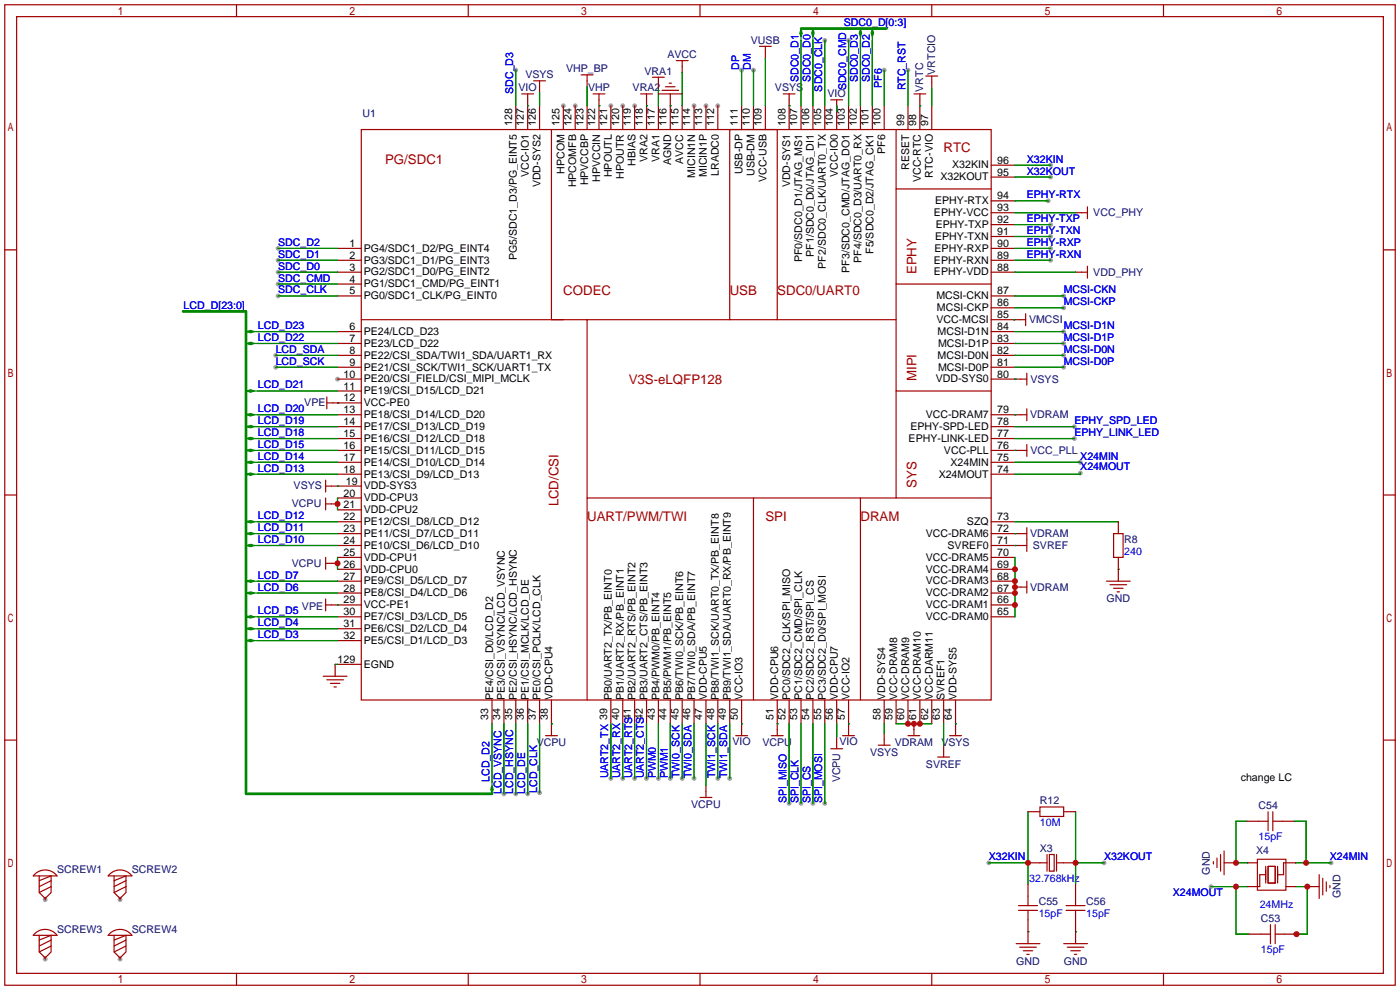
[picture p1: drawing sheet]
<svg xmlns="http://www.w3.org/2000/svg" width="299mm" height="212mm" viewBox="0 0 299 212" stroke-linecap="round" stroke-linejoin="round" font-family="sans-serif">
<g fill="#999">
<circle cx="120.4" cy="22.6" r=".51"/>
<circle cx="122.9" cy="22.6" r=".51"/>
<circle cx="130.6" cy="22.6" r=".51"/>
<circle cx="133.1" cy="22.6" r=".51"/>
<circle cx="135.6" cy="22.6" r=".51"/>
<circle cx="148.3" cy="22.6" r=".51"/>
<circle cx="150.9" cy="22.6" r=".51"/>
<circle cx="153.4" cy="22.6" r=".51"/>
<circle cx="72.1" cy="81" r=".51"/>
<circle cx="9.7" cy="192.3" r=".51"/>
<circle cx="25.7" cy="192.3" r=".51"/>
<circle cx="9.7" cy="205" r=".51"/>
<circle cx="25.7" cy="205" r=".51"/>
<circle cx="284.5" cy="184.4" r=".51"/>
<circle cx="276.9" cy="199.6" r=".51"/>
<circle cx="258.8" cy="189.5" r=".51"/>
<circle cx="230.9" cy="98.8" r=".51"/>
<circle cx="230.9" cy="101.1" r=".51"/>
<circle cx="211.3" cy="184.4" r=".51"/>
<circle cx="236" cy="184.4" r=".51"/>
<circle cx="224.5" cy="35.3" r=".51"/>
<circle cx="224.5" cy="37.8" r=".51"/>
<circle cx="181.4" cy="8.6" r=".51"/>
<circle cx="176.3" cy="8.6" r=".51"/>
<circle cx="227.3" cy="63.2" r=".51"/>
<circle cx="227.3" cy="65.8" r=".51"/>
<circle cx="227.3" cy="70.9" r=".51"/>
<circle cx="227.3" cy="73.4" r=".51"/>
<circle cx="227.3" cy="75.9" r=".51"/>
<circle cx="227.3" cy="78.5" r=".51"/>
<circle cx="107.7" cy="169.7" r=".51"/>
<circle cx="110.2" cy="169.7" r=".51"/>
<circle cx="112.8" cy="169.7" r=".51"/>
<circle cx="115.3" cy="169.4" r=".51"/>
<circle cx="58.9" cy="75.9" r=".51"/>
<circle cx="58.9" cy="78.5" r=".51"/>
<circle cx="224.5" cy="55.6" r=".51"/>
<circle cx="224.5" cy="53.1" r=".51"/>
<circle cx="224.5" cy="50.5" r=".51"/>
<circle cx="224.5" cy="48" r=".51"/>
<circle cx="224" cy="42.9" r=".51"/>
<circle cx="229.6" cy="91.2" r=".51"/>
<circle cx="229.6" cy="93.7" r=".51"/>
<circle cx="161" cy="15" r=".51"/>
<circle cx="158.5" cy="15" r=".51"/>
<circle cx="130.6" cy="166.4" r=".51"/>
<circle cx="133.1" cy="166.4" r=".51"/>
<circle cx="135.6" cy="166.4" r=".51"/>
<circle cx="138.2" cy="166.4" r=".51"/>
<circle cx="140.7" cy="166.4" r=".51"/>
<circle cx="143.3" cy="166.4" r=".51"/>
<circle cx="145.8" cy="166.4" r=".51"/>
<circle cx="148.3" cy="166.4" r=".51"/>
<circle cx="153.4" cy="166.4" r=".51"/>
<circle cx="156" cy="166.4" r=".51"/>
<circle cx="176.3" cy="171.7" r=".51"/>
<circle cx="173.7" cy="171.7" r=".51"/>
<circle cx="171.2" cy="171.7" r=".51"/>
<circle cx="168.7" cy="171.7" r=".51"/>
<circle cx="59.4" cy="60.7" r=".51"/>
<circle cx="59.4" cy="58.2" r=".51"/>
<circle cx="59.4" cy="55.6" r=".51"/>
<circle cx="59.4" cy="53.1" r=".51"/>
<circle cx="59.4" cy="63.2" r=".51"/>
<circle cx="110.2" cy="15" r=".51"/>
<circle cx="189" cy="15" r=".51"/>
<circle cx="194.1" cy="15" r=".51"/>
</g>
<g fill="none" stroke="#a10000" stroke-width=".25">
<path d="M1 1h297.2v209.6h-297.2zM3.6 3.6h292.1v204.4h-292.1zM50.5 1v2.6M100.1 1v2.6M114 17.3h2.6M115.3 17.3v2.5M124.2 16h2.5M125.5 16v2.5M139.4 16.5h2.6M140.7 16.5v2.6M141.5 19.3h3.5M142.2 18.5h2.1"/>
<path d="M143 17.8h.5M144.5 13h2.6M145.8 13v2.5M149.6 1v2.6M162.3 9.9h2.5M163.6 9.9v2.5M197.9 16.3h2.5M199.1 1v2.6M199.1 16.3v2.5M248.7 1v2.6M77.2 27.7h134.6v121.9h-134.6zM110.2 22.6v5.1"/>
<path d="M111.5 20.1h2.5M112.8 20.1v7.6M115.3 22.6v5.1M117.9 27.7v40.6h2.5M120.4 22.6v5.1M122.9 22.6v5.1M125.5 22.6v5.1M126.7 20.1h2.6M128 20.1v7.6M130.6 22.6v5.1M133.1 22.6v5.1M135.6 22.6v5.1"/>
<path d="M136.9 20.1h2.5M138.2 20.1v7.6M140.7 22.6v5.1M140.7 20.1h5.1M143.3 20.1v7.6M145.8 22.6v5.1M148.3 22.6v5.1M150.9 22.6v5.1M153.4 22.6v5.1M158.5 22.6v5.1M161 22.6v5.1M163.6 22.6v5.1"/>
<path d="M167.4 20.1h2.5M168.7 20.1v7.6M171.2 22.6v5.1M173.7 22.6v5.1M176.3 22.6v5.1M177.5 21.3h2.6M178.8 21.3v6.4M181.4 22.6v5.1M183.9 22.6v5.1M186.4 22.6v5.1M189 22.6v5.1M191.5 27.7v12.7h20.3"/>
<path d="M194.1 22.6v5.1M195.3 20.1h2.6M196.6 20.1v7.6M199.1 22.6v5.1M211.8 35.3h5.1M211.8 37.8h5.1M1 53.4h2.6M72.1 53.1h5.1M72.1 55.6h5.1M72.1 58.2h5.1M191.5 40.4v20.3h20.3M211.8 42.9h5.1"/>
<path d="M211.8 45.5h5.1M211.8 48h5.1M211.8 50.5h5.1M211.8 53.1h5.1M211.8 55.6h5.1M211.8 58.2h5.1M229.9 45.5h2.5M229.9 58.2h2.5M232.4 44.2v2.5M232.4 56.9v2.5M295.7 53.4h2.5M72.1 63.2h5.1"/>
<path d="M72.1 70.9h5.1M72.1 73.4h5.1M72.1 75.9h5.1M72.1 78.5h5.1M72.1 60.7h5.1M77.2 68.3h48.3v38.1M125.5 68.3h30.5v-40.6h10.1v40.6h-10.1M166.1 68.3h25.4M191.5 60.7v22.9h20.3M211.8 68.3h7.4M211.8 63.2h5.1M211.8 65.8h5.1"/>
<path d="M211.8 70.9h5.1M211.8 73.4h5.1M211.8 75.9h5.1M211.8 78.5h5.1M219.2 67.1v2.5M219.5 79.8v2.5M69.8 86.1h7.4M69.8 84.8v2.6M72.1 81h5.1M72.1 88.6h5.1M72.1 91.2h5.1M72.1 93.7h5.1"/>
<path d="M72.1 96.3h5.1M72.1 98.8h5.1M72.1 83.6h5.1M191.5 83.6v22.8h20.3M211.8 81h7.7M211.8 88.6h7.7M211.8 91.2h5.1M211.8 93.7h5.1M211.8 96.3h7.7M211.8 98.8h5.1M219.5 87.4v2.5M219.5 95v2.5"/>
<path d="M1 105.8h2.6M69.6 103.9h7.6M69.6 102.6v2.6M69.6 106.4v2.6M69.6 119.1v2.6M69.6 107.7h2.5M72.1 101.3h5.1M72.1 111.5h5.1M72.1 114h5.1M72.1 116.6h5.1M72.1 119.1h5.1M72.1 109h5.1"/>
<path d="M72.1 106.4h5.1M161 106.4h-35.5v43.2M183.9 106.4h-22.9v43.2M191.5 106.4h-7.6v43.2M211.8 101.3h5.1M211.8 111.5h5.1M211.8 114h7.7M211.8 116.6h7.7M211.8 119.1h5.1M219.5 112.8v5.1M238 114h2v5.1h-2zM239 111.5v2.5"/>
<path d="M239 119.1v5.1M295.7 105.8h2.5M69.6 129.3h7.6M69.6 128v2.6M69.6 120.4h2.5M72.1 121.7h5.1M72.1 124.2h5.1M72.1 126.7h5.1M72.1 131.8h5.1M72.1 136.9h5.1M72.1 134.4h5.1M211.8 121.7h5.1"/>
<path d="M211.8 124.2h5.1M211.8 126.7h5.1M211.8 129.3h5.1M211.8 131.8h5.1M216.9 125.5h2.6M219.5 124.2v2.5M236.5 124.2h5.1M237.2 125h3.6M238 125.7h2M238.8 126.5h.5M1 158.2h2.6M69.1 144.5h5.1"/>
<path d="M69.8 145.3h3.6M70.6 146.1h2M71.4 146.8h.5M71.6 142v2.5M72.1 142h5.1M105.2 149.6v5.1M107.7 149.6v5.1M110.2 149.6v5.1M112.8 149.6v5.1M115.3 149.6v5.1M116.6 157.2h2.5M117.9 149.6v7.6"/>
<path d="M130.6 149.6v5.1M133.1 149.6v5.1M135.6 149.6v5.1M138.2 149.6v5.1M140.7 149.6v5.1M143.3 149.6v5.1M145.8 149.6v5.1M148.3 149.6v5.1M150.9 149.6v5.1M153.4 149.6v5.1M156 149.6v5.1M157.2 157.2h2.6"/>
<path d="M158.5 149.6v7.6M164.8 157.2h2.6M166.1 149.6v7.6M168.7 149.6v5.1M171.2 149.6v5.1M173.7 149.6v5.1M176.3 149.6v5.1M178.8 149.6v5.1M178.8 157.5v2.5M180.1 157.2h2.5M181.4 149.6v7.6M187.7 159.3h2.5"/>
<path d="M189 149.6v5.1M189 156.7v2.6M191.5 149.6v5.1M194.1 149.6v5.1M194.1 157.2h2.5M195.3 154.7v2.5M196.6 149.6v5.1M199.1 149.6v5.1M201.7 149.6v5.1M201.7 159.3v2.5M202.9 157.2h2.6M204.2 149.6v7.6"/>
<path d="M295.7 158.2h2.5M149.6 170.4h2.5M150.9 167.9v2.5M177.5 160h2.6M200.4 161.8h2.5M219.7 173.5h2.5M222.2 172.5h5.1v2h-5.1zM227.3 173.5h2.6M266.4 175.5h4.6M271 173.5v4M272 175.5h4.6M272 173.5v4"/>
<path d="M7.5 186.7a3.2 3.2 0 0 1 4.7 .5h-5.1zM7.5 199.4a3.2 3.2 0 0 1 4.7 .5h-5.1zM8.4 187.2v3.6l1.3 1.2 1.2-1.2v-3.6l-2.5 1M8.4 199.9v3.6l1.3 1.2 1.2-1.2v-3.6l-2.5 1M9.7 191.8v.5M10.9 188.2l-2.5 1.3M10.9 189.5l-2.5 1.3M23.5 186.7a3.2 3.2 0 0 1 4.7 .5h-5.1zM23.5 199.4a3.2 3.2 0 0 1 4.7 .5h-5.1zM24.4 187.2v3.6l1.3 1.2 1.2-1.2v-3.6l-2.5 1M24.4 199.9v3.6l1.3 1.2 1.2-1.2v-3.6l-2.5 1M25.7 191.8v.5"/>
<path d="M26.9 188.2l-2.5 1.3M26.9 189.5l-2.5 1.3M217.7 193.5h4M217.7 194.6h4M219.7 184.4h4.1M219.7 189v4.5M219.7 194.6v7.1M223.8 182.6v3.6M224.3 182.6h1v3.6h-1zM225.8 184.4h4.1M225.8 182.6v3.6M227.8 193.5h4.1"/>
<path d="M227.8 194.6h4.1M229.9 189v4.5M229.9 194.6v7.1M259.3 184.2v.5M260.1 183.4v2M260.9 182.6v3.6M261.6 184.4h2.6M261.6 181.9v5M266.7 184.4h2M267 199.6h4.5M268.7 183.6h6.1v6.6h-6.1zM270.5 186.9h-1.3v2.6h-2.5"/>
<path d="M270.5 185.2v3.5M271 185.2h1.5v3.5h-1.5zM271.5 197.6v4.1M272.5 199.6h4.6M272.5 197.6v4.1M273 185.2v3.5M274.8 189.5h2.1M276.9 184.4h-2.6v2.5h-1.3M279.4 189.5h2.5M281.9 186.9v5.1M282.7 187.7v3.6M283.5 188.5v2"/>
<path d="M284.2 189.2v.5M9.7 204.5v.5M10.9 200.9l-2.5 1.3M10.9 202.2l-2.5 1.3M25.7 204.5v.5M26.9 200.9l-2.5 1.3M26.9 202.2l-2.5 1.3M50.5 208v2.6M100.1 208v2.6M149.6 208v2.6M199.1 208v2.6M217.2 201.7h5"/>
<path d="M217.9 202.4h3.6M218.7 203.2h2M219.5 204h.5M227.3 201.7h5.1M228.1 202.4h3.5M228.9 203.2h2M229.6 204h.5M248.7 208v2.6"/>
</g>
<g fill="none" stroke="#008700" stroke-width=".25">
<path d="M110.2 15v7.6M115.3 19.8v2.8M125.5 18.5v4.1M140.7 19.1v3.5M145.8 15.5v7.1M158.5 15v7.6M161 15v7.6M163.6 12.4v10.2M171.2 7.9v14.7M173.7 7.9v14.7M176.3 8.6v14M181.4 8.6v14"/>
<path d="M183.9 7.9v14.7M186.4 7.9v14.7M189 15v7.6M194.1 15v7.6M199.1 18.8v3.8M112.8 22.6h.1M128 22.6h.1M138.2 22.6h.1M143.3 22.6h.1M168.7 22.6h.1M178.8 22.6v1.3M196.6 22.6h.1"/>
<path d="M216.9 35.3h7.6M216.9 37.8h7.6M59.4 58.2h12.7M59.4 55.6h12.7M59.4 53.1h12.7M216.9 45.5h13M216.9 58.2h13M216.9 55.6h7.6M216.9 53.1h7.6M216.9 50.5h7.6M216.9 48h7.6M216.9 42.9h7.1"/>
<path d="M54.4 70.9h17.7M54.4 73.4h17.7M58.9 75.9h13.2M58.9 78.5h13.2M59.4 63.2h12.7M59.4 60.7h12.7M216.7 68.3h.2M216.9 63.2h10.4M216.9 65.8h10.4M216.9 70.9h10.4M216.9 73.4h10.4M216.9 75.9h10.4"/>
<path d="M216.9 78.5h10.4M54.4 98.8h17.7M54.4 83.6h17.7M54.4 88.6h17.7M54.4 91.2h17.7M54.4 93.7h17.7M54.4 96.3h17.7M72.1 86.1h.3M216.9 96.3h.1M216.9 81h.1M216.9 88.6h.1M216.9 98.8h14"/>
<path d="M216.9 91.2h12.7M216.9 93.7h12.7M54.4 111.5h17.7M54.4 101.3h17.7M54.4 114h17.7M54.4 116.6h17.7M72.1 103.9h.1M72.1 106.4v2.6M72.1 119.1v2.6M216.9 114h.1M216.9 116.6h.1M216.9 119.1v12.7"/>
<path d="M216.9 111.5h22.1M230.9 101.1v.2h-14M54.4 124.2h17.7M54.4 126.7h17.7M54.4 131.8h17.7M54.4 134.4h17.7M54.4 136.9h17.7M72.1 129.3h.1M239 121.7h.1M71.6 142h.5M105.2 154.7v13.2M107.7 154.7v15"/>
<path d="M110.2 154.7v15M112.8 154.7v15M115.3 154.7v14.7M117.9 154.7h.1M130.6 154.7v11.7M133.1 154.7v11.7M135.6 154.7v11.7M138.2 154.7v11.7M140.7 154.7v11.7M143.3 154.7v11.7M145.8 154.7v11.7M148.3 154.7v11.7"/>
<path d="M150.9 154.7v13.2M153.4 154.7v11.7M156 154.7v11.7M158.5 154.7h.1M166.1 154.7h.1M168.7 154.7v17M171.2 154.7v17M173.7 154.7v17M176.3 154.7v17M178.8 154.7v2.8M181.4 154.7h.1M189 154.7v2"/>
<path d="M191.5 154.7h7.6M201.7 154.7v4.6M204.2 154.7h.1M219.7 173.5v15.5M229.9 173.5v15.5M266.4 175.5h-2.2v8.9h2.5M276.6 175.5h2.5v8.9M211.3 184.4h8.4M219.7 199.1h.1M229.9 199.1h.1M229.9 184.4h6.1M258.8 189.5h7.9"/>
<path d="M264.2 189.5v10.1h2.8M276.9 184.4h7.6M276.9 189.5h2.5v10.1h-2.5"/>
</g>
<path d="M171.2 6.1h18.3M39.1 66.5h13.5v103.2h52.6" fill="none" stroke="#008700" stroke-width=".51"/>
<g fill="#008700" stroke="#008700" stroke-width=".25">
<path d="M173.7 6.1l.3 1-.3 .8-.2-.8z"/>
<path d="M183.9 6.1l.2 1-.2 .8-.3-.8z"/>
<path d="M186.4 6.1l.3 1-.3 .8-.2-.8z"/>
<path d="M171.2 6.1l.2 1-.2 .8-.3-.8z"/>
<path d="M52.6 73.4l1-.2 .8 .2-.8 .3z"/>
<path d="M52.6 70.9l1-.3 .8 .3-.8 .2z"/>
<path d="M105.2 167.9l.2 .8-.2 1-.3-1z"/>
<path d="M52.6 136.9l1-.2 .8 .2-.8 .3z"/>
<path d="M52.6 134.4l1-.3 .8 .3-.8 .2z"/>
<path d="M52.6 131.8l1-.2 .8 .2-.8 .3z"/>
<path d="M52.6 126.7l1-.2 .8 .2-.8 .3z"/>
<path d="M52.6 124.2l1-.2 .8 .2-.8 .3z"/>
<path d="M52.6 116.6l1-.3 .8 .3-.8 .2z"/>
<path d="M52.6 114l1-.2 .8 .2-.8 .3z"/>
<path d="M52.6 111.5l1-.2 .8 .2-.8 .3z"/>
<path d="M52.6 101.3l1-.2 .8 .2-.8 .3z"/>
<path d="M52.6 98.8l1-.2 .8 .2-.8 .3z"/>
<path d="M52.6 96.3l1-.3 .8 .3-.8 .2z"/>
<path d="M52.6 93.7l1-.2 .8 .2-.8 .3z"/>
<path d="M52.6 91.2l1-.3 .8 .3-.8 .2z"/>
<path d="M52.6 88.6l1-.2 .8 .2-.8 .3z"/>
<path d="M52.6 83.6l1-.3 .8 .3-.8 .2z"/>
</g>
<g fill="#c00">
<circle cx="216.9" cy="129.3" r=".63"/>
<circle cx="216.9" cy="126.7" r=".63"/>
<circle cx="216.9" cy="125.5" r=".63"/>
<circle cx="216.9" cy="124.2" r=".63"/>
<circle cx="216.9" cy="121.7" r=".63"/>
<circle cx="194.1" cy="154.7" r=".63"/>
<circle cx="195.3" cy="154.7" r=".63"/>
<circle cx="196.6" cy="154.7" r=".63"/>
<circle cx="72.1" cy="107.7" r=".63"/>
<circle cx="72.1" cy="120.4" r=".63"/>
<circle cx="279.1" cy="184.4" r=".63"/>
<circle cx="277.1" cy="199.6" r=".63"/>
<circle cx="279.4" cy="189.5" r=".63"/>
<circle cx="264.2" cy="189.5" r=".63"/>
<circle cx="264.2" cy="184.4" r=".63"/>
<circle cx="219.7" cy="184.4" r=".63"/>
<circle cx="229.9" cy="184.4" r=".63"/>
</g>
<g font-size="2.8" fill="#a00000">
<text x="82.3" y="35.1">PG/SDC1</text>
<text x="201.7" y="32.5">RTC</text>
<text x="195.9" y="58.6" transform="rotate(-90 195.9 58.6)">EPHY</text>
<text x="120.4" y="63">CODEC</text>
<text x="156" y="63">USB</text>
<text x="166.1" y="63">SDC0/UART0</text>
<text x="134.4" y="82.1">V3S-eLQFP128</text>
<text x="195.9" y="81.5" transform="rotate(-90 195.9 81.5)">MIPI</text>
<text x="195.9" y="104.3" transform="rotate(-90 195.9 104.3)">SYS</text>
<text x="119.3" y="108.2" transform="rotate(-90 119.3 108.2)">LCD/CSI</text>
<text x="125.5" y="111.3">UART/PWM/TWI</text>
<text x="163.6" y="111.3">SPI</text>
<text x="183.9" y="111.3">DRAM</text>
</g>
<g font-size="2.3" fill="#00f">
<text x="180.3" y="5.6">SDC0_D[0:3]</text>
<text x="158" y="15" transform="rotate(-90 158 15)">DP</text>
<text x="160.5" y="15" transform="rotate(-90 160.5 15)">DM</text>
<text x="170.7" y="17.5" transform="rotate(-90 170.7 17.5)">SDC0_D1</text>
<text x="173.2" y="17.5" transform="rotate(-90 173.2 17.5)">SDC0_D0</text>
<text x="183.4" y="17.5" transform="rotate(-90 183.4 17.5)">SDC0_D3</text>
<text x="185.9" y="17.5" transform="rotate(-90 185.9 17.5)">SDC0_D2</text>
<text x="109.7" y="20.1" transform="rotate(-90 109.7 20.1)">SDC_D3</text>
<text x="175.7" y="19.6" transform="rotate(-90 175.7 19.6)">SDC0_CLK</text>
<text x="180.8" y="19.3" transform="rotate(-90 180.8 19.3)">SDC0_CMD</text>
<text x="188.4" y="18.8" transform="rotate(-90 188.4 18.8)">PF6</text>
<text x="193.5" y="19.3" transform="rotate(-90 193.5 19.3)">RTC_RST</text>
<text x="219.5" y="34.8">X32KIN</text>
<text x="219.5" y="37.3">X32KOUT</text>
<text x="219.5" y="47.5">EPHY-TXP</text>
<text x="219.5" y="42.4">EPHY-RTX</text>
<text x="59.4" y="52.5">SDC_D2</text>
<text x="219.5" y="52.5">EPHY-RXP</text>
<text x="219.5" y="50">EPHY-TXN</text>
<text x="59.4" y="57.6">SDC_D0</text>
<text x="59.4" y="55.1">SDC_D1</text>
<text x="219.5" y="55.1">EPHY-RXN</text>
<text x="59.4" y="60.2">SDC_CMD</text>
<text x="59.4" y="62.7">SDC_CLK</text>
<text x="227.3" y="62.7">MCSI-CKN</text>
<text x="227.3" y="65.2">MCSI-CKP</text>
<text x="39.2" y="66">LCD_D[23:0]</text>
<text x="55.1" y="70.3">LCD_D23</text>
<text x="227.3" y="70.3">MCSI-D1N</text>
<text x="55.1" y="72.9">LCD_D22</text>
<text x="58.9" y="75.4">LCD_SDA</text>
<text x="58.9" y="77.9">LCD_SCK</text>
<text x="227.3" y="72.9">MCSI-D1P</text>
<text x="227.3" y="75.4">MCSI-D0N</text>
<text x="227.3" y="77.9">MCSI-D0P</text>
<text x="55.1" y="83">LCD_D21</text>
<text x="55.1" y="88.1">LCD_D20</text>
<text x="55.1" y="90.6">LCD_D19</text>
<text x="55.1" y="93.2">LCD_D18</text>
<text x="55.1" y="95.7">LCD_D15</text>
<text x="229.6" y="90.6">EPHY_SPD_LED</text>
<text x="229.6" y="93.2">EPHY_LINK_LED</text>
<text x="55.1" y="98.3">LCD_D14</text>
<text x="55.1" y="100.8">LCD_D13</text>
<text x="230.9" y="98.3">X24MIN</text>
<text x="230.9" y="100.5">X24MOUT</text>
<text x="55.1" y="111">LCD_D12</text>
<text x="55.1" y="113.5">LCD_D11</text>
<text x="55.1" y="116">LCD_D10</text>
<text x="240.3" y="118.6">240</text>
<text x="55.1" y="123.7">LCD_D7</text>
<text x="55.1" y="126.2">LCD_D6</text>
<text x="55.1" y="131.3">LCD_D5</text>
<text x="55.1" y="133.8">LCD_D4</text>
<text x="55.1" y="136.4">LCD_D3</text>
<text x="104.6" y="167.1" transform="rotate(-90 104.6 167.1)">LCD_D2</text>
<text x="130" y="166.4" transform="rotate(-90 130 166.4)">UART2_TX 39</text>
<text x="132.6" y="166.4" transform="rotate(-90 132.6 166.4)">UART2_RX 40</text>
<text x="135.1" y="166.4" transform="rotate(-90 135.1 166.4)">UART2_RTS41</text>
<text x="137.6" y="166.4" transform="rotate(-90 137.6 166.4)">UART2_CTS42</text>
<text x="140.2" y="166.4" transform="rotate(-90 140.2 166.4)">PWM0</text>
<text x="142.7" y="166.4" transform="rotate(-90 142.7 166.4)">PWM1</text>
<text x="145.3" y="166.4" transform="rotate(-90 145.3 166.4)">TWI0_SCK 45</text>
<text x="147.8" y="166.4" transform="rotate(-90 147.8 166.4)">TWI0_SDA 46</text>
<text x="152.9" y="166.4" transform="rotate(-90 152.9 166.4)">TWI1_SCK 48</text>
<text x="155.4" y="166.4" transform="rotate(-90 155.4 166.4)">TWI1_SDA 49</text>
<text x="107.2" y="169.7" transform="rotate(-90 107.2 169.7)">LCD_VSYNC</text>
<text x="109.7" y="169.7" transform="rotate(-90 109.7 169.7)">LCD_HSYNC</text>
<text x="112.2" y="169.7" transform="rotate(-90 112.2 169.7)">LCD_DE</text>
<text x="114.8" y="169.4" transform="rotate(-90 114.8 169.4)">LCD_CLK</text>
<text x="168.1" y="171.7" transform="rotate(-90 168.1 171.7)">SPI_MISO</text>
<text x="170.7" y="171.7" transform="rotate(-90 170.7 171.7)">SPI_CLK</text>
<text x="173.2" y="171.7" transform="rotate(-90 173.2 171.7)">SPI_CS</text>
<text x="175.7" y="171.7" transform="rotate(-90 175.7 171.7)">SPI_MOSI</text>
<text x="222.2" y="176.5">10M</text>
<text x="269" y="179.5">15pF</text>
<text x="211.3" y="183.9">X32KIN</text>
<text x="236" y="183.9">X32KOUT</text>
<text x="284.2" y="183.9">X24MIN</text>
<text x="220" y="188.4">32.768kHz</text>
<text x="250.7" y="191.5">X24MOUT</text>
<text x="222" y="196.1">15pF</text>
<text x="232.2" y="196.1">15pF</text>
<text x="269.2" y="194">24MHz</text>
<text x="269.5" y="203.7">15pF</text>
</g>
<g font-size="2.3" fill="#000080">
<text x="160.5" y="9.4">VUSB</text>
<text x="112.3" y="16.7">VSYS</text>
<text x="121" y="15.5">VHP_BP</text>
<text x="137.8" y="16">VRA1</text>
<text x="142.6" y="12.4">AVCC</text>
<text x="199.9" y="16" transform="rotate(-90 199.9 16)">VRTCIO</text>
<text x="110.8" y="19.5">VIO</text>
<text x="125.7" y="19.5">VHP</text>
<text x="135.2" y="19.5">VRA2</text>
<text x="165.6" y="19.5">VSYS</text>
<text x="176.9" y="20.8">VIO</text>
<text x="197.3" y="19.6" transform="rotate(-90 197.3 19.6)">VRTC</text>
<text x="77.5" y="25.1">U1</text>
<text x="233.7" y="46.2">VCC_PHY</text>
<text x="233.7" y="58.9">VDD_PHY</text>
<text x="219.9" y="69.1">VMCSI</text>
<text x="220.2" y="81.8">VSYS</text>
<text x="65" y="86.8">VPE</text>
<text x="220.2" y="89.4">VDRAM</text>
<text x="220.3" y="97">VCC_PLL</text>
<text x="62.8" y="104.6">VSYS</text>
<text x="62.4" y="108.4">VCPU</text>
<text x="220.2" y="114.8">VDRAM</text>
<text x="220.8" y="117.3">SVREF</text>
<text x="240.3" y="116">R8</text>
<text x="62.4" y="121.1">VCPU</text>
<text x="64.5" y="130.3">VPE</text>
<text x="220.2" y="126.2">VDRAM</text>
<text x="236.5" y="128.7">GND</text>
<text x="114.7" y="159.5">VCPU</text>
<text x="156.5" y="159.2">VIO</text>
<text x="163" y="159.5">VCPU</text>
<text x="179.4" y="159.2">VIO</text>
<text x="185.9" y="161.5">VSYS</text>
<text x="191.2" y="159.5">VDRAM</text>
<text x="201.2" y="159.5">VSYS</text>
<text x="179.5" y="167.2" transform="rotate(-90 179.5 167.2)">VCPU</text>
<text x="197.9" y="164">SVREF</text>
<text x="147.7" y="172.7">VCPU</text>
<text x="222.2" y="171.9">R12</text>
<text x="269" y="172.9">C54</text>
<text x="222.2" y="182.1">X3</text>
<text x="268.5" y="182.6">X4</text>
<text x="12.2" y="186.7">SCREW1</text>
<text x="28.2" y="186.7">SCREW2</text>
<text x="258.5" y="186.9" transform="rotate(-90 258.5 186.9)">GND</text>
<text x="222" y="193.5">C55</text>
<text x="232.2" y="193.5">C56</text>
<text x="269.5" y="197.1">C53</text>
<text x="286.5" y="192" transform="rotate(-90 286.5 192)">GND</text>
<text x="12.2" y="199.4">SCREW3</text>
<text x="28.2" y="199.4">SCREW4</text>
<text x="217.2" y="206.2">GND</text>
<text x="227.4" y="206.2">GND</text>
</g>
<g font-size="2.3">
<text x="109.4" y="26.9" transform="rotate(-90 109.4 26.9)">128</text>
<text x="112" y="26.9" transform="rotate(-90 112 26.9)">127</text>
<text x="114.5" y="26.9" transform="rotate(-90 114.5 26.9)">126</text>
<text x="119.6" y="26.9" transform="rotate(-90 119.6 26.9)">125</text>
<text x="122.1" y="26.9" transform="rotate(-90 122.1 26.9)">124</text>
<text x="124.7" y="26.9" transform="rotate(-90 124.7 26.9)">123</text>
<text x="127.2" y="26.9" transform="rotate(-90 127.2 26.9)">122</text>
<text x="129.8" y="26.9" transform="rotate(-90 129.8 26.9)">121</text>
<text x="132.3" y="26.9" transform="rotate(-90 132.3 26.9)">120</text>
<text x="134.8" y="26.9" transform="rotate(-90 134.8 26.9)">119</text>
<text x="137.4" y="26.9" transform="rotate(-90 137.4 26.9)">118</text>
<text x="139.9" y="26.9" transform="rotate(-90 139.9 26.9)">117</text>
<text x="142.5" y="26.9" transform="rotate(-90 142.5 26.9)">116</text>
<text x="145" y="26.9" transform="rotate(-90 145 26.9)">115</text>
<text x="147.5" y="26.9" transform="rotate(-90 147.5 26.9)">114</text>
<text x="150.1" y="26.9" transform="rotate(-90 150.1 26.9)">113</text>
<text x="152.6" y="26.9" transform="rotate(-90 152.6 26.9)">112</text>
<text x="157.7" y="26.9" transform="rotate(-90 157.7 26.9)">111</text>
<text x="160.2" y="26.9" transform="rotate(-90 160.2 26.9)">110</text>
<text x="162.8" y="26.9" transform="rotate(-90 162.8 26.9)">109</text>
<text x="167.9" y="26.9" transform="rotate(-90 167.9 26.9)">108</text>
<text x="170.4" y="26.9" transform="rotate(-90 170.4 26.9)">107</text>
<text x="172.9" y="26.9" transform="rotate(-90 172.9 26.9)">106</text>
<text x="175.5" y="26.9" transform="rotate(-90 175.5 26.9)">105</text>
<text x="178" y="26.9" transform="rotate(-90 178 26.9)">104</text>
<text x="180.6" y="26.9" transform="rotate(-90 180.6 26.9)">103</text>
<text x="183.1" y="26.9" transform="rotate(-90 183.1 26.9)">102</text>
<text x="185.6" y="26.9" transform="rotate(-90 185.6 26.9)">101</text>
<text x="188.2" y="26.9" transform="rotate(-90 188.2 26.9)">100</text>
<text x="193.3" y="26.9" transform="rotate(-90 193.3 26.9)">99</text>
<text x="195.8" y="26.9" transform="rotate(-90 195.8 26.9)">98</text>
<text x="198.3" y="26.9" transform="rotate(-90 198.3 26.9)">97</text>
<text x="135.9" y="35.5" transform="rotate(-90 135.9 35.5)">HBIAS</text>
<text x="138.4" y="34.6" transform="rotate(-90 138.4 34.6)">VRA2</text>
<text x="140.9" y="34.6" transform="rotate(-90 140.9 34.6)">VRA1</text>
<text x="143.5" y="35.2" transform="rotate(-90 143.5 35.2)">AGND</text>
<text x="146" y="35" transform="rotate(-90 146 35)">AVCC</text>
<text x="189.2" y="32.8" transform="rotate(-90 189.2 32.8)">PF6</text>
<text x="213.1" y="35">96</text>
<text x="113" y="37.9" transform="rotate(-90 113 37.9)">VCC-IO1</text>
<text x="115.5" y="40" transform="rotate(-90 115.5 40)">VDD-SYS2</text>
<text x="120.6" y="37.1" transform="rotate(-90 120.6 37.1)">HPCOM</text>
<text x="123.2" y="40" transform="rotate(-90 123.2 40)">HPCOMFB</text>
<text x="125.7" y="39.6" transform="rotate(-90 125.7 39.6)">HPVCCBP</text>
<text x="128.2" y="38.9" transform="rotate(-90 128.2 38.9)">HPVCCIN</text>
<text x="130.8" y="37.9" transform="rotate(-90 130.8 37.9)">HPOUTL</text>
<text x="133.3" y="38.3" transform="rotate(-90 133.3 38.3)">HPOUTR</text>
<text x="148.6" y="38" transform="rotate(-90 148.6 38)">MICIN1N</text>
<text x="151.1" y="37.9" transform="rotate(-90 151.1 37.9)">MICIN1P</text>
<text x="153.6" y="37.6" transform="rotate(-90 153.6 37.6)">LRADC0</text>
<text x="158.7" y="37.2" transform="rotate(-90 158.7 37.2)">USB-DP</text>
<text x="161.3" y="37.6" transform="rotate(-90 161.3 37.6)">USB-DM</text>
<text x="163.8" y="38.9" transform="rotate(-90 163.8 38.9)">VCC-USB</text>
<text x="168.9" y="40" transform="rotate(-90 168.9 40)">VDD-SYS1</text>
<text x="179" y="37.9" transform="rotate(-90 179 37.9)">VCC-IO0</text>
<text x="194.3" y="36.2" transform="rotate(-90 194.3 36.2)">RESET</text>
<text x="196.8" y="38.9" transform="rotate(-90 196.8 38.9)">VCC-RTC</text>
<text x="199.4" y="38" transform="rotate(-90 199.4 38)">RTC-VIO</text>
<text x="201" y="38.6">X32KOUT</text>
<text x="203.5" y="36">X32KIN</text>
<text x="213.1" y="37.5">95</text>
<text x="199.6" y="46.2">EPHY-VCC</text>
<text x="199.9" y="43.6">EPHY-RTX</text>
<text x="213.1" y="42.6">94</text>
<text x="213.1" y="45.2">93</text>
<text x="213.1" y="47.7">92</text>
<text x="74.7" y="52.8">1</text>
<text x="77.7" y="53.8">PG4/SDC1_D2/PG_EINT4</text>
<text x="199.7" y="53.8">EPHY-RXP</text>
<text x="199.9" y="51.3">EPHY-TXN</text>
<text x="200" y="48.7">EPHY-TXP</text>
<text x="213.1" y="50.2">91</text>
<text x="213.1" y="52.8">90</text>
<text x="74.7" y="57.9">3</text>
<text x="74.7" y="55.3">2</text>
<text x="77.7" y="58.9">PG2/SDC1_D0/PG_EINT2</text>
<text x="77.7" y="56.3">PG3/SDC1_D1/PG_EINT3</text>
<text x="110.5" y="55.7" transform="rotate(-90 110.5 55.7)">PG5/SDC1_D3/PG_EINT5</text>
<text x="171.4" y="56" transform="rotate(-90 171.4 56)">PF0/SDC0_D1/JTAG_MS1</text>
<text x="174" y="54.9" transform="rotate(-90 174 54.9)">PF1/SDC0_D0/JTAG_DI1</text>
<text x="176.5" y="57.4" transform="rotate(-90 176.5 57.4)">PF2/SDC0_CLK/UART0_TX</text>
<text x="181.6" y="58.3" transform="rotate(-90 181.6 58.3)">PF3/SDC0_CMD/JTAG_DO1</text>
<text x="184.1" y="56.2" transform="rotate(-90 184.1 56.2)">PF4/SDC0_D3/UART0_RX</text>
<text x="186.7" y="54.3" transform="rotate(-90 186.7 54.3)">F5/SDC0_D2/JTAG_CK1</text>
<text x="199.6" y="56.3">EPHY-RXN</text>
<text x="199.6" y="58.9">EPHY-VDD</text>
<text x="213.1" y="55.3">89</text>
<text x="213.1" y="57.9">88</text>
<text x="74.7" y="62.9">5</text>
<text x="74.7" y="60.4">4</text>
<text x="77.7" y="64">PG0/SDC1_CLK/PG_EINT0</text>
<text x="77.7" y="61.4">PG1/SDC1_CMD/PG_EINT1</text>
<text x="200.1" y="64">MCSI-CKN</text>
<text x="213.1" y="62.9">87</text>
<text x="213.1" y="65.5">86</text>
<text x="74.7" y="70.6">6</text>
<text x="77.7" y="71.6">PE24/LCD_D23</text>
<text x="200.1" y="69">VCC-MCSI</text>
<text x="200.2" y="66.5">MCSI-CKP</text>
<text x="200.4" y="71.6">MCSI-D1N</text>
<text x="213.1" y="68">85</text>
<text x="213.1" y="70.6">84</text>
<text x="74.7" y="75.6">8</text>
<text x="74.7" y="73.1">7</text>
<text x="77.7" y="76.7">PE22/CSI_SDA/TWI1_SDA/UART1_RX</text>
<text x="77.7" y="74.1">PE23/LCD_D22</text>
<text x="200.4" y="76.7">MCSI-D0N</text>
<text x="200.5" y="74.1">MCSI-D1P</text>
<text x="213.1" y="73.1">83</text>
<text x="213.1" y="75.6">82</text>
<text x="73.4" y="83.3">11</text>
<text x="73.4" y="80.7">10</text>
<text x="74.7" y="78.2">9</text>
<text x="77.7" y="81.7">PE20/CSI_FIELD/CSI_MIPI_MCLK</text>
<text x="77.7" y="79.2">PE21/CSI_SCK/TWI1_SCK/UART1_TX</text>
<text x="200" y="81.7">VDD-SYS0</text>
<text x="200.5" y="79.2">MCSI-D0P</text>
<text x="213.1" y="78.2">81</text>
<text x="213.1" y="80.7">80</text>
<text x="73.4" y="88.3">13</text>
<text x="73.4" y="85.8">12</text>
<text x="77.7" y="89.4">PE18/CSI_D14/LCD_D20</text>
<text x="77.7" y="86.8">VCC-PE0</text>
<text x="77.7" y="84.3">PE19/CSI_D15/LCD_D21</text>
<text x="197.8" y="89.4">VCC-DRAM7</text>
<text x="213.1" y="88.3">79</text>
<text x="73.4" y="96">16</text>
<text x="73.4" y="93.4">15</text>
<text x="73.4" y="90.9">14</text>
<text x="77.7" y="94.4">PE16/CSI_D12/LCD_D18</text>
<text x="77.7" y="91.9">PE17/CSI_D13/LCD_D19</text>
<text x="194.2" y="94.4">EPHY-LINK-LED</text>
<text x="194.6" y="91.9">EPHY-SPD-LED</text>
<text x="213.1" y="90.9">78</text>
<text x="213.1" y="93.4">77</text>
<text x="213.1" y="96">76</text>
<text x="73.4" y="101">18</text>
<text x="73.4" y="98.5">17</text>
<text x="77.7" y="99.5">PE14/CSI_D10/LCD_D14</text>
<text x="77.7" y="97">PE15/CSI_D11/LCD_D15</text>
<text x="201.8" y="97">VCC-PLL</text>
<text x="203.1" y="99.5">X24MIN</text>
<text x="213.1" y="98.5">75</text>
<text x="213.1" y="101">74</text>
<text x="73.4" y="106.1">20</text>
<text x="73.9" y="103.6">19</text>
<text x="77.7" y="107.1">VDD-CPU3</text>
<text x="77.7" y="104.6">VDD-SYS3</text>
<text x="77.7" y="102.1">PE13/CSI_D9/LCD_D13</text>
<text x="200.6" y="102.1">X24MOUT</text>
<text x="73.4" y="113.7">23</text>
<text x="73.4" y="111.2">22</text>
<text x="73.4" y="108.7">21</text>
<text x="77.7" y="112.2">PE12/CSI_D8/LCD_D12</text>
<text x="77.7" y="109.7">VDD-CPU2</text>
<text x="206.7" y="112.2">SZQ</text>
<text x="213.1" y="111.2">73</text>
<text x="213.1" y="113.7">72</text>
<text x="73.4" y="118.8">25</text>
<text x="73.4" y="116.3">24</text>
<text x="77.7" y="119.8">VDD-CPU1</text>
<text x="77.7" y="117.3">PE10/CSI_D6/LCD_D10</text>
<text x="77.7" y="114.8">PE11/CSI_D7/LCD_D11</text>
<text x="197.8" y="114.8">VCC-DRAM6</text>
<text x="197.8" y="119.8">VCC-DRAM5</text>
<text x="202.5" y="117.3">SVREF0</text>
<text x="213.1" y="116.3">71</text>
<text x="213.1" y="118.8">70</text>
<text x="73.4" y="123.9">27</text>
<text x="73.4" y="121.4">26</text>
<text x="77.7" y="124.9">PE9/CSI_D5/LCD_D7</text>
<text x="77.7" y="122.4">VDD-CPU0</text>
<text x="197.8" y="122.4">VCC-DRAM4</text>
<text x="197.8" y="124.9">VCC-DRAM3</text>
<text x="213.1" y="121.4">69</text>
<text x="213.1" y="123.9">68</text>
<text x="73.4" y="131.5">30</text>
<text x="73.4" y="129">29</text>
<text x="73.4" y="126.4">28</text>
<text x="77.7" y="130">VCC-PE1</text>
<text x="77.7" y="127.5">PE8/CSI_D4/LCD_D6</text>
<text x="197.8" y="127.5">VCC-DRAM2</text>
<text x="197.8" y="130">VCC-DRAM1</text>
<text x="213.1" y="126.4">67</text>
<text x="213.1" y="129">66</text>
<text x="213.1" y="131.5">65</text>
<text x="73.4" y="136.6">32</text>
<text x="73.4" y="134.1">31</text>
<text x="77.7" y="137.6">PE5/CSI_D1/LCD_D3</text>
<text x="77.7" y="135.1">PE6/CSI_D2/LCD_D4</text>
<text x="77.7" y="132.5">PE7/CSI_D3/LCD_D5</text>
<text x="197.8" y="132.5">VCC-DRAM0</text>
<text x="72.2" y="141.7">129</text>
<text x="77.7" y="142.7">EGND</text>
<text x="105.4" y="149.6" transform="rotate(-90 105.4 149.6)">PE4/CSI_D0/LCD_D2</text>
<text x="107.9" y="149.6" transform="rotate(-90 107.9 149.6)">PE3/CSI_VSYNC/LCD_VSYNC</text>
<text x="110.5" y="149.6" transform="rotate(-90 110.5 149.6)">PE2/CSI_HSYNC/LCD_HSYNC</text>
<text x="113" y="149.6" transform="rotate(-90 113 149.6)">PE1/CSI_MCLK/LCD_DE</text>
<text x="115.5" y="149.6" transform="rotate(-90 115.5 149.6)">PE0/CSI_PCLK/LCD_CLK</text>
<text x="118.1" y="149.6" transform="rotate(-90 118.1 149.6)">VDD-CPU4</text>
<text x="130.8" y="149.6" transform="rotate(-90 130.8 149.6)">PB0/UART2_TX/PB_EINT0</text>
<text x="133.3" y="149.6" transform="rotate(-90 133.3 149.6)">PB1/UART2_RX/PB_EINT1</text>
<text x="135.9" y="149.6" transform="rotate(-90 135.9 149.6)">PB2/UART2_RTS/PB_EINT2</text>
<text x="138.4" y="149.6" transform="rotate(-90 138.4 149.6)">PB3/UART2_CTS/PB_EINT3</text>
<text x="140.9" y="149.6" transform="rotate(-90 140.9 149.6)">PB4/PWM0/PB_EINT4</text>
<text x="143.5" y="149.6" transform="rotate(-90 143.5 149.6)">PB5/PWM1/PB_EINT5</text>
<text x="146" y="149.6" transform="rotate(-90 146 149.6)">PB6/TWI0_SCK/PB_EINT6</text>
<text x="148.6" y="149.6" transform="rotate(-90 148.6 149.6)">PB7/TWI0_SDA/PB_EINT7</text>
<text x="151.1" y="149.6" transform="rotate(-90 151.1 149.6)">VDD-CPU5</text>
<text x="153.6" y="149.6" transform="rotate(-90 153.6 149.6)">PB8/TWI1_SCK/UART0_TX/PB_EINT8</text>
<text x="156.2" y="149.6" transform="rotate(-90 156.2 149.6)">PB9/TWI1_SDA/UART0_RX/PB_EINT9</text>
<text x="158.7" y="149.6" transform="rotate(-90 158.7 149.6)">VCC-IO3</text>
<text x="166.3" y="149.6" transform="rotate(-90 166.3 149.6)">VDD-CPU6</text>
<text x="168.9" y="149.6" transform="rotate(-90 168.9 149.6)">PC0/SDC2_CLK/SPI_MISO</text>
<text x="171.4" y="149.6" transform="rotate(-90 171.4 149.6)">PC1/SDC2_CMD/SPI_CLK</text>
<text x="174" y="149.6" transform="rotate(-90 174 149.6)">PC2/SDC2_RST/SPI_CS</text>
<text x="176.5" y="149.6" transform="rotate(-90 176.5 149.6)">PC3/SDC2_D0/SPI_MOSI</text>
<text x="179" y="149.6" transform="rotate(-90 179 149.6)">VDD-CPU7</text>
<text x="181.6" y="149.6" transform="rotate(-90 181.6 149.6)">VCC-IO2</text>
<text x="189.2" y="149.6" transform="rotate(-90 189.2 149.6)">VDD-SYS4</text>
<text x="191.7" y="149.6" transform="rotate(-90 191.7 149.6)">VCC-DRAM8</text>
<text x="194.3" y="149.6" transform="rotate(-90 194.3 149.6)">VCC-DRAM9</text>
<text x="196.8" y="149.6" transform="rotate(-90 196.8 149.6)">VCC-DRAM10</text>
<text x="199.4" y="149.6" transform="rotate(-90 199.4 149.6)">VCC-DARM11</text>
<text x="201.9" y="149.6" transform="rotate(-90 201.9 149.6)">SVREF1</text>
<text x="204.4" y="149.6" transform="rotate(-90 204.4 149.6)">VDD-SYS5</text>
<text x="104.4" y="153.9" transform="rotate(-90 104.4 153.9)">33</text>
<text x="106.9" y="153.9" transform="rotate(-90 106.9 153.9)">34</text>
<text x="109.4" y="153.9" transform="rotate(-90 109.4 153.9)">35</text>
<text x="112" y="153.9" transform="rotate(-90 112 153.9)">36</text>
<text x="114.5" y="153.9" transform="rotate(-90 114.5 153.9)">37</text>
<text x="117.1" y="153.9" transform="rotate(-90 117.1 153.9)">38</text>
<text x="139.9" y="153.9" transform="rotate(-90 139.9 153.9)">43</text>
<text x="142.5" y="153.9" transform="rotate(-90 142.5 153.9)">44</text>
<text x="150.1" y="153.9" transform="rotate(-90 150.1 153.9)">47</text>
<text x="157.7" y="153.9" transform="rotate(-90 157.7 153.9)">50</text>
<text x="165.3" y="153.9" transform="rotate(-90 165.3 153.9)">51</text>
<text x="167.9" y="153.9" transform="rotate(-90 167.9 153.9)">52</text>
<text x="170.4" y="153.9" transform="rotate(-90 170.4 153.9)">53</text>
<text x="172.9" y="153.9" transform="rotate(-90 172.9 153.9)">54</text>
<text x="175.5" y="153.9" transform="rotate(-90 175.5 153.9)">55</text>
<text x="178" y="153.9" transform="rotate(-90 178 153.9)">56</text>
<text x="180.6" y="153.9" transform="rotate(-90 180.6 153.9)">57</text>
<text x="188.2" y="153.9" transform="rotate(-90 188.2 153.9)">58</text>
<text x="190.7" y="153.9" transform="rotate(-90 190.7 153.9)">59</text>
<text x="193.3" y="153.9" transform="rotate(-90 193.3 153.9)">60</text>
<text x="195.8" y="153.9" transform="rotate(-90 195.8 153.9)">61</text>
<text x="198.3" y="153.9" transform="rotate(-90 198.3 153.9)">62</text>
<text x="200.9" y="153.9" transform="rotate(-90 200.9 153.9)">63</text>
<text x="203.4" y="153.9" transform="rotate(-90 203.4 153.9)">64</text>
<text x="265.2" y="166.8">change LC</text>
</g>
</svg>
